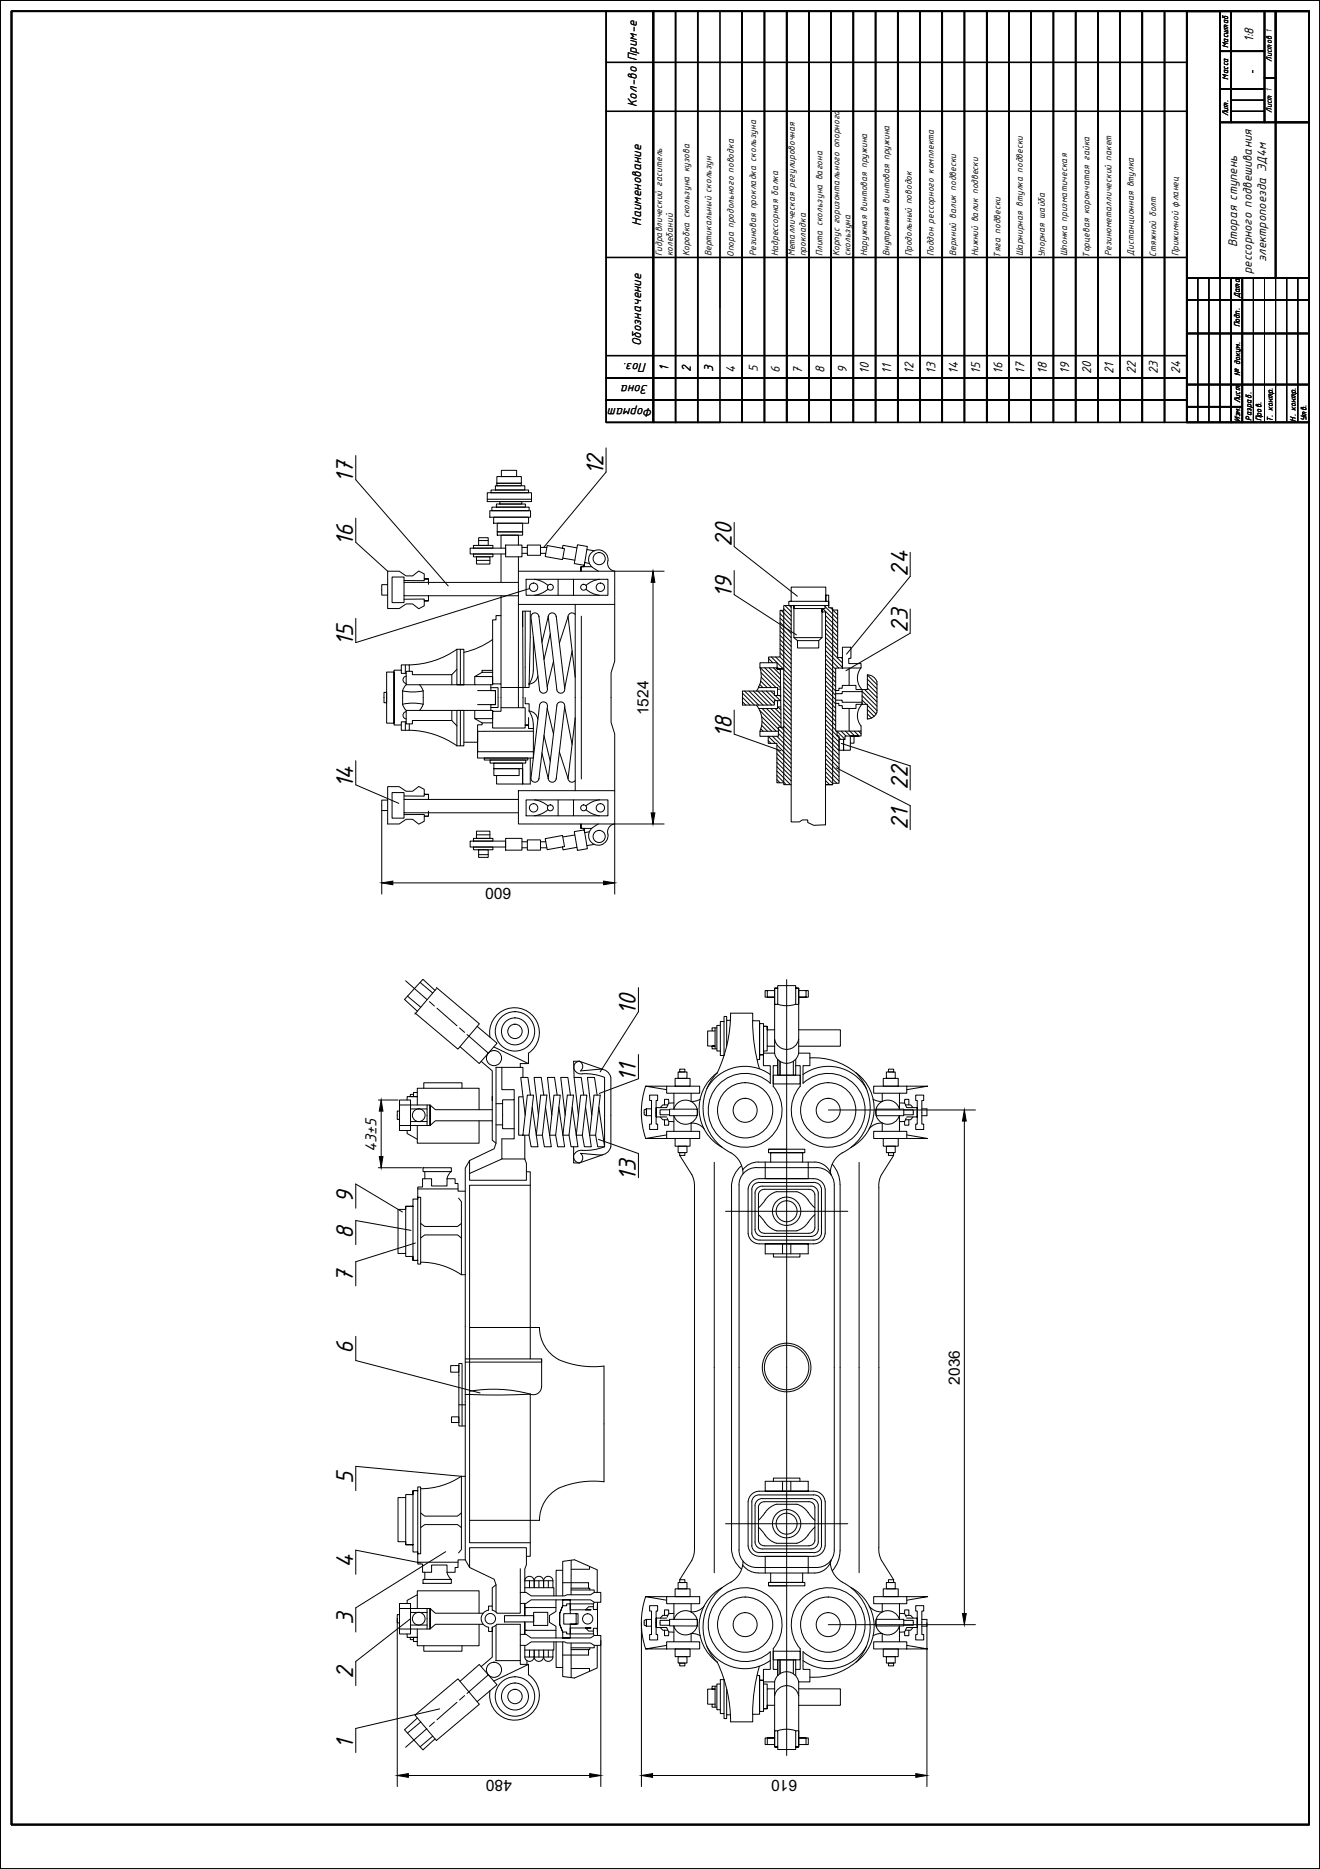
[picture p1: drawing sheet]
<svg xmlns="http://www.w3.org/2000/svg" width="594mm" height="841mm" viewBox="0 0 594 841" stroke-linecap="round" stroke-linejoin="round" font-family="sans-serif">
<!-- layer: PDF _PDF _0.3-STAMP -->
<g fill="none" stroke="#000" stroke-width=".72">
<path d="M5 5h584v816h-584zM549 5v120M554 5v50M569 5v50M574 5v120M549 23h20M569 35h5M549 55h40h-15v-50h15h-55h15v120h-15h55M549 40h20M534 135h55M554 125v65M559 125v65"/>
<path d="M534 150h55M534 173h55M534 190h55M534 183h25"/>
</g>
<path d="M589 5v185" fill="none" stroke="#000" stroke-width=".45"/>
<!-- layer: PDF _PDF _0.25-STAMP -->
<path d="M554 45h15M554 50h15M539 125v65M544 125v65M549 125v65M564 125v65M569 125v65M574 125v65M579 125v65M584 125v65" fill="none" stroke="#000" stroke-width=".45"/>
<!-- layer: PDF _0 -->
<path d="M0 0h594v841h-594z" fill="none" stroke="#000" stroke-width=".45"/>
<g fill="none" stroke="#000" stroke-width=".72">
<path d="M273 5v185h21v-185v185h10M304 5v185h20M314 5v185M324 5v185h210M334 5v185v-185M344 5v185v-185M354 5v185v-185M364 5v185v-185M374 5v185v-185M384 5v185v-185M394 5v185v-185M404 5v185v-185"/>
<path d="M414 5v185v-185M424 5v185v-185M434 5v185v-185M444 5v185v-185M454 5v185v-185M464 5v185v-185M474 5v185v-185M484 5v185v-185M494 5v185v-185M504 5v185v-185M514 5v185v-185M524 5v185v-185"/>
<path d="M534 5v185v-185M273 28h261M273 50h261M273 116h261M273 170h21h-21M273 160h261M294 170h10h-10M304 170h20h-20M324 170h210h-210M273 180h21h-21M294 180h10h-10M304 180h20h-20"/>
<path d="M324 180h210h-210"/>
</g>
<!-- layer: 0 -->
<g fill="none" stroke="#000" stroke-width=".45">
<path d="M324 98v41M160 205v11l42 48M223 219h13v2h-13zM224 217h11v2h-11zM224 214h11v3h-11zM226 212h7v2h-7zM273 202v10l-28 34M160 233v11l14 13M219 222h20v4h-20zM219 225h20M220 230h19v3h-19zM221 221h17v1h-17z"/>
<path d="M221 228h17v2h-17zM222 233h16v2h-16zM223 227h13v1h-13zM224 239h11v2h-11zM224 235h11v4h-11zM225 226h10v1h-10zM330 235v11l29 22M174 257v17h6l3-2h3l2 2 3-1v-3h2v-2v2h-2h-9M174 257h6l3 2h3l2-2 3 1v3h2v2v-2h-2h-9M212 247h16v2h-16zM213 245h9v2h-9zM213 249h9v2h-9z"/>
<path d="M214 251h6v3h-6zM214 252h6M215 242h5v3h-5zM215 243h5M225 249v13M228 245h7v6h-7zM233 257h44v15h-44zM233 245v-4h-8v6M233 251v6M235 246h2M235 249h2M246 246h-3v4h-6v-5h6v4h3"/>
<path d="M253 251l6 1M260 247l-7-2v2h1l-1 5-8-2 1-5 7 2M264 247v-1l-4-1-2 9h5v-1v2h-2v2v-2h5M268 248l-4-1-1 6 2 1M269 257a5 5 0 0 1-4-4 5 5 0 0 1 2-5 5 5 0 0 1 5 1 5 5 0 0 1 1 5 4 4 0 0 0 4 3h22M330 257v11l28 18M410 249v10l-29 35M174 263h-2v5h2M182 262v-2h-6v11h6v-3M225 277h-2v2h-1v24M225 268v40M233 262h-51v6h51"/>
<path d="M233 272v46M235 275h4l-1 34h-2M236 275v34h-11M237 261h37v7h-37zM238 265l-78 24v-11M241 261l3 1 3 1M243 277l3 33a1.8 1.8 0 0 1-1 2 1.8 1.8 0 0 1-2-2l-4-33a1.8 1.8 0 0 1 2-1 1.8 1.8 0 0 1 2 1M247 265l-3 2-3 1M247 277l4 33a1.8 1.8 0 0 0 2 2 1.8 1.8 0 0 0 1-2M247 277l-3 12M247 277a1.8 1.8 0 0 1 2-1 1.8 1.8 0 0 1 1 1M250 277l4 33"/>
<path d="M251 261v7M256 277l3 28M256 277l-4 12M258 261v7M259 276a1.8 1.8 0 0 0-2 0 1.8 1.8 0 0 0-1 1M259 272v84M262 277v74M264 265l3 2 3 1M270 261l-3 1-3 1M277 272v25l-2 6v22l2 5v26M294 262v104M351 278l5 5"/>
<path d="M351 276l5 5M352 275l4 4M353 275h-2v21h-5v2h4v3h3h-3h1h-1h1M353 274l3 3M353 272l3 3M355 272h-2v81h3M355 272l1 1M356 271v-7h16v7v-3h1v4h-2h2v-1h-18v1h2v2v-2h14v2h-1v1v-1h-13v13h13v-12h2v96h-6l-2-1v-1h-3l-1 1h-4v-98M370 274l7 7M371 273l6 6M372 279l5 6M372 277l5 6"/>
<path d="M373 272v1M373 272v2h2v79h-3h3M374 274l3 3M375 275h2v21h2v5v-10h4v5h-1v3h6v2h-12v28h1v2h1v21h-3M377 275h.1M410 274v11l-29 17M182 299v4M206 292l-10 5-6 2h-6M206 292v16h3h-26v-5M206 292h3v16h5M207 292v16M222 288l-6 3-7 3"/>
<path d="M235 282v-7v43M240 287v15l-2 6a4 4 0 0 0 4-4M248 285l-3 12M249 298l-3 11M257 293l-3 17M346 298h-4v3h8M346 296l2 2M347 296l6 5M349 296l7 7M351 296l5 5M351 294l5 5M351 292l5 5"/>
<path d="M351 290l5 5M351 288l5 5M351 286l5 5M351 284l5 5M351 282l5 5M351 280l5 5M357 287l2 1h9l2-1M359 288v4h9v-4M372 299l4 4M372 293l7 7M372 291l7 7M372 289l5 5"/>
<path d="M372 287l5 5M372 285l5 5M372 283l5 5M372 281l5 5M372 297l4 4M372 295l5 6M379 296h.1M181 302v-3h3v3M181 311h5h4M181 317l2 3M181 311v6l5-1 4 1M183 308l-2 3"/>
<path d="M183 304a1.7 1.7 0 0 0-2 2 1.7 1.7 0 0 0 2 2M189 308l1 3M190 317l-1 3M190 311v6M203 304v4M203 320v4M206 301l-3 3h-17v-2h-3v1h-2v-1h-4v12v-12h-3v12v-2h-1v4h1v-2v11h3v-11v12h4v-1h2v1h3v-2h17l3 3M207 320v16M214 320h-5v16h-3M215 317h8v-3v3h-2v3M217 303l-3 1M221 309h3v9h-3"/>
<path d="M221 308v3h2v3v-3h-8M222 302h-5v1h5v1h-8v4h8v-4v4h3v12h-3v3v-3h-8v3h8v2h-5v1h-2v12v-9v5h-6M225 318h11v10h-14v-3M236 314v3h2v3M246 319l3 11M254 318a1.8 1.8 0 0 0-1-2 1.8 1.8 0 0 0-2 1l-4 33M254 318l-4 33M254 318l3 17M330 320v10l22 8M334 316l2 1M334 314l4 3M334 312l6 5"/>
<path d="M335 311l6 6M337 311l6 6M339 311l6 6M340 317a11 11 0 0 1 2 12M341 311l6 6M341 309h9v4M342 320l14 14M342 308l1 1M342 300a12 12 0 0 1-2 11M342 301l9 9M342 306l3 3M343 303l6 6"/>
<path d="M343 305l4 4M343 311l6 5M343 319l13 13M344 301l7 7M345 311l4 4M345 319l7 6M346 301l5 5M347 311l2 2M347 319l4 4M348 301l3 3M349 319l2 2M349 313l2 2"/>
<path d="M350 300l1 1M350 315v4h-8M350 318h1M350 310h1M350 318l1 1M351 301v1M351 313v1M351 301l1 26M351 313h-2v-2h-15v6h15v-2h2M353 319l3 3M353 317l3 3M353 315l3 3"/>
<path d="M353 313l3 3M353 311l3 3M353 309l3 3M353 307l3 3M353 305l3 3M353 303l3 4M353 301l3 4M372 300l4 5M372 320l4 5M372 318l4 5M372 316l4 5M372 314l4 5"/>
<path d="M372 312l4 5M372 310l4 5M372 308l4 5M372 306l4 5M372 304l4 5M372 302l4 5M376 312h3v-1h9v5h-9v-1h-3M376 311h2v-1h1v-2h6v2h3v1M382 301v7M382 319v10M387 301a7 7 0 0 0 1 9h2v-6l5 4M388 316v1h-3v2h-6v-1h-1v-1h-2"/>
<path d="M388 315l2 2M388 313l7 7M388 311l7 7M389 310l6 6M390 304a5 5 0 0 1 5 3v13a5 5 0 0 1-5 3M390 319l3 3M390 317l4 4M390 310l5 4M390 308l5 4M390 306l5 4M182 325v4M183 320a1.7 1.7 0 0 0-2 2 1.7 1.7 0 0 0 2 2"/>
<path d="M183 325v-5h26h-3v16M184 329h6l6 2 10 5M184 326v3h-3v-3M214 323l3 2M238 323v3h-2h2v2h2M240 329h-25M242 324a4 4 0 0 0-4-4l2 5v16h-25v-3h25M244 339l3 11M245 331l3 12M252 338l4 12M259 323l-3 27M342 328l1 1"/>
<path d="M343 326l2 3M343 323l6 6M343 325l4 4M346 333l1 2M348 331l8 9M350 339l6 7M350 337l6 7M350 335l6 7M350 331l6 7M350 329h-8v2h4l3 4M350 330l6 6M353 327h-3v4h-4v4h4v17h3"/>
<path d="M353 327l3 3M353 325l3 3M353 323l3 3M353 321l3 3M372 326l6 7M372 324l4 4M372 340l6 6M372 338l6 6M372 336l6 6M372 334l6 6M372 332l6 6M372 330l6 6"/>
<path d="M372 328l6 6M372 322l4 5M377 329l3 4M379 329l2 2M379 335l31 10v11M381 329l2 2M382 329l3 2M384 331v3h-1M384 329l3 2h-4v7h-3v-5v5h-2v-5h2v-2h8v-2M386 329l2 1M388 327v2h-11M390 324v-7h-2a7 7 0 0 0-1 10"/>
<path d="M390 323h1M390 321l2 2M160 342v11l20 9M182 360v-3h-6v11h6v-2M182 358h9v-1h2v3v-3h-2v-2l-3-1-2 2h-3l-3-2h-6v17h6l3-2h3l2 2 3-1v-3h2v-2M218 341h20v1h-20zM221 342h16v1h-16zM222 343h13v3h-13zM222 346h12v3h-12zM233 356h44v15h-44zM233 360h-51v6h51M237 360h37v7h-37z"/>
<path d="M239 341v12h-4v-7v7h-12v-4M241 360l3 1 3 2M243 350a1.8 1.8 0 0 1-2 2 1.8 1.8 0 0 1-2-2l4-33a1.8 1.8 0 0 1 2-1 1.8 1.8 0 0 1 1 2l-3 33M250 350a1.8 1.8 0 0 1-1 2 1.8 1.8 0 0 1-2-2M251 360v7M256 350a1.8 1.8 0 0 0 1 2 1.8 1.8 0 0 0 2-1M258 360v7M270 360l-3 1-3 2M350 349l4 4M350 347l6 6M350 345l6 6M350 343l6 6"/>
<path d="M350 341l6 7M350 351l1 1M372 351l1 2M372 349l3 4M372 347l5 5M372 345l6 6M372 343l6 7M372 341l6 7M376 346l34 17v10M172 365v37M174 360h-2v5h2M193 366v1h-2h-9"/>
<path d="M212 378h16v3h-16zM213 377h9v1h-9zM214 374h6v3h-6zM214 376h6M228 377h7v6h-7zM235 379h2M246 379h-3v4h-6v-5h6v3h3M247 364l-3 2-3 1M259 376l-6 1M264 364l3 2 3 1M265 374l-2 1 1 6 4-1M266 373h-5v-2v2h2v2v-2l-5 1 2 9 4-1v-1"/>
<path d="M269 371a5 5 0 0 0-4 3 5 5 0 0 0 2 6 5 5 0 0 0 5-1 5 5 0 0 0 1-5 4 4 0 0 1 4-3M277 371h22M277 371v31M177 397h95M213 381h9v1h-9zM215 382h5v4h-5zM215 385h5M235 381h2M253 381l-7 1-1-5 8-1 1 5h-1v1l7-1M183 441l9 9M183 448l6 5M189 442l6 5"/>
<path d="M193 451l3 2M196 446l-6-5-8 9 6 5M196 444l20 17-10 11-19-16M196 445l-9 11M197 454l9 8M287 444v11l-17 27M327 459v-2h-1v18h-2v-15h2M329 456h10v3h3v18v-2h2h-2v-14h2v1h1v1v-1h-1v12v-1h1v-2M329 456a63 63 0 0 1-6 27M329 459h-2v12M339 459l1 12 2 10M345 446v3h4h-5v-3h5"/>
<path d="M350 452l4 1 4-1M354 441v349M359 446h5v3h-5h4v-3M207 463l2 2M210 466l10 8-4 5-9-8M215 462l9 7-4 5M217 478l5 4v13v-2M221 467a11 11 0 0 1 15-13 11 11 0 0 1 2 20v5l-16-8M238 479h-4v1M261 478h-3v7M261 478l10 3M261 478a2.5 2.5 0 0 1 0 4"/>
<path d="M261 478a3 3 0 0 0-2 4 3 3 0 0 0 4 1l5 1 4 1v31l-7 2a7 7 0 0 0-7 1 2.4 2.4 0 0 0 1 3 2.4 2.4 0 0 0 3 1 2.5 2.5 0 0 0-1-4l9 1a5 5 0 0 0 5-4M287 475v10l-17 7M320 464h-2v7h4h-2v1h3M322 463v9M323 463h-3v1h2M324 461h-1v12h1M342 477h-1M349 468a5 5 0 0 0 5 4 5 5 0 0 0 5-4M349 474a5 5 0 0 0 5 4 5 5 0 0 0 5-4M349 468v-23h1h-1v7h1v-8h8v8h1v-7h-1h1v23M349 474h-5v6h3v7a17 17 0 0 0-28 9 17 17 0 0 0 20 20 17 17 0 0 0 9-27v-9h2M349 463h-4v8h4"/>
<path d="M349 468v6M351 478v6M357 478v6M358 477v7h-8v-7v7h10v4h-12v-4h2M359 474h6v6h-4v7a17 17 0 0 1 28 9 17 17 0 0 1-20 20 17 17 0 0 1-9-27v-9h-2M359 463h19v8h-19M359 468v6M364 476a27 27 0 0 1 25 11 23 23 0 0 1-10 32M170 495h9M172 500v20M180 497h5v-2h-5v14h5v-3h-5M180 500h-1v4h1"/>
<path d="M185 499h7M188 497v-7h28v9M188 492h-2v1v-1h-1v1h3h-5v2M191 490v-3h17v3M192 497v9M222 495v18l1 1M222 499h-26l-2-2v5v-5h-9v9h9v-4v4l2-2h26M223 497h3M226 480v10h5v5h-5v13h5v4h-5v10h10M231 495v13M234 480h-11v34l-1 3-11 5v9h26v-8l-1-1M234 480h1v5"/>
<path d="M235 494h-2v17h2l2-18h3l-2 18h-3M239 493l-1-8h-4l2 17M240 498l2 18h-3l-1-5M243 493h3l-2 18h-3zM245 493l-1-8h-4l2 17M246 498l2 18h-3l-1-5M249 493h3l-2 18h-3zM251 493l-1-8h-4l2 17M252 498l2 18h-3l-1-5M255 493h3l-2 18h-3zM257 493l-1-8h-4l2 17M258 498l2 18h-3l-1-5"/>
<path d="M261 493h3l-2 18h-3zM263 493l-1-8h-4l2 17M264 498l2 18h-3l-1-5M267 493h3l-2 18h-3zM269 493l-1-8h-4l2 17M270 498l2 18h-3l-1-5M270 481a5 5 0 0 1 5 4M270 481l-9 1M275 485v31M291 489l-2 6v6v7l2 4M293 499h-2v2v-2a1.7 1.7 0 0 0-1 2 1.7 1.7 0 0 0 1 1v-1v1h2M300 489h15v3h-15z"/>
<path d="M300 489h-9l9 1M301 497h-3l-1 1M301 496v-1h-2v2M301 499h13v3h-13zM301 499h-4v3h4M303 492v7a5 5 0 0 1 9-3 5 5 0 0 1 0 9 5 5 0 0 1-9-3M303 496h-2l-1 2h-5v3v-6h1v-2h-4v2h1v11h-1v2h4v-2h-1v-5v2h5M304 485h7v4h-7zM305 482h4v3h-4zM306 481h2v1h-2zM311 492v4l4-1M323 483a20 20 0 0 0 2 33"/>
<path d="M323 483a23 23 0 0 0 8 37 11 11 0 0 1 3 8M347 484a20 20 0 0 0-29 6M361 484a20 20 0 0 1 29 6M373 499h66M385 483a20 20 0 0 1-2 33M393 489h15v3h-15zM394 499h13v3h-13zM397 492v4l-4-1M398 485h6v4h-6zM399 482h4v3h-4zM400 481h2v1h-2zM405 492v7a5 5 0 0 0-9-3 5 5 0 0 0 0 9 5 5 0 0 0 9-3v7"/>
<path d="M405 496h2l1 2h5v3v-6h-1v-2h4v2h-1v11h1v2h-4v-2h1v-5v2h-5M407 499h4v3h-4M407 496v-1h2v2M408 497h2l1 1M408 489h10l-10 1M415 499h2v3h-2M183 509v1l5 3M185 505h7M216 504v10h-28v-8M223 506h3M236 511v11M258 516v7h3l10-3"/>
<path d="M269 513l18 6v11M297 503l1 1h3M299 504v2h2v-1M300 509h15v3h-15zM300 511l-9 1h9M300 503l1 2h2M303 502v7M304 512h7v4h-7zM305 516h4v3h-4zM306 520l6 9 1 5v164l-2 4-5 9M306 519h2v1h-2zM317 508a7 7 0 0 0-6-3v4"/>
<path d="M354 517h-8v2h8h-7v4M354 517h8v2h-8h7v4M354 517h-8v2M379 519a11 11 0 0 0-5 9M391 508a7 7 0 0 1 6-3v4M393 509h15v3h-15zM398 512h6v4h-6zM399 516h4v3h-4zM400 519h2v1h-2zM402 520l-5 9-1 4-1 164 2 5 5 9M408 503l-1 2h-2M408 511l10 1h-10"/>
<path d="M409 504v2h-2v-1M411 503l-1 1h-2M434 504v222M170 525h20M188 535h18M190 525h13v2h-13zM191 527v3M203 527l-2 3M206 539l2 2v33h1M209 536h-3v-3h-1v-3h-4v4h-7v-4h-4v4h-2v5h1v30h-1v-30v1h-2v27h2h-2v-2h-3v-22h3h-3v1h-4v20h4M211 522l-2 4v176l2 3M226 522l-15 6"/>
<path d="M237 527h2v84M239 533h-28v161h28M321 523v185M334 525a12 12 0 0 0-5 9v163a12 12 0 0 0 5 9M337 535v20M341 525a8 8 0 0 0-8 8v165M341 525h26a8 8 0 0 1 8 8v165M341 535l2-1h22a3 3 0 0 1 3 3v16a3 3 0 0 1-3 3h-22a3 3 0 0 1-3-3v-16zM341 523a9 9 0 0 0-7 3M341 523h26M342 532l-3 1-1 2v20l1 2 3 1h24l3-1 1-2v-20l-2-2-2-1M342 532h24"/>
<path d="M344 523v7h10h-12a5 5 0 0 0-5 5M364 523v7h-10h12a5 5 0 0 1 5 5v20a5 5 0 0 1-5 5h-12h10v4h-20v-4h10h-12a5 5 0 0 1-5-5M367 523a8 8 0 0 1 7 6M375 524l2 4 1 5v165l-1 5-2 4M387 523v185M160 544v-11l21 12M185 554l-25-5v11M187 559l-27 9v11M189 551l2 1h15l2-1M189 557l2-1h15l2 1M327 545h55M341 544l5-6 3-2 10 1 3 1 5 6"/>
<path d="M341 547l5 5 3 2h10l3-2 5-5M341 552l1 2 1 1h21l2-1 1-2M341 553v-15l1-2 2-1h20l2 1 1 2v15M352 560v4M356 560v4M189 568l10 1 9 5M348 564v2h12v-2M211 597h32a17 17 0 0 0 16 17l7 1h6v52a34 34 0 0 0-24 5 16 16 0 0 0-5 12h-32M160 601v11l56 15M203 614h4v3h-4zM209 611h35v13a4 4 0 0 1-5 3M244 611v2h-35"/>
<path d="M203 638h4v2h-4zM207 632h2M211 626a63 63 0 0 1 28 1M239 627v73h-2M239 627h-30M160 660l48 4M160 660v11M208 642v-28h-1v28h2M183 674h-4v20h4v1h3h-3v-22h3v-2h2h-2v27h2v1v-30h1v30h-1v5h2v4h4v-4h7v4h4v-3h1v-3h3M208 664l-9 4-10 2M209 664h-1v33l-2 2M337 676v20"/>
<path d="M337 676a5 5 0 0 1 5-5h12h-10v-4h20v4h-10h12a5 5 0 0 1 5 5v20a5 5 0 0 1-5 4h-12h10v8M341 675l1-1h23a3 3 0 0 1 3 3v17a3 3 0 0 1-3 3h-22a3 3 0 0 1-3-3v-17zM342 677l2-1h20h2l1 2v15l-1 2-2 1h-20l-2-1-1-2v-15zM342 673h-2l-2 2v21M342 673h24M348 667v-2h12v2M352 667v4M356 667v4M366 673h2l2 2v21M189 687l2-1h15l2 1M189 681l2 1h15l2-1M201 698l-41 26v10"/>
<path d="M327 686h55M333 697a8 8 0 0 0 8 8M337 696a5 5 0 0 0 5 4h12h-10v8M338 695l1 3 2 1h25l3-1 1-3M341 687l3 4M341 684l5-5 3-2h10l3 2 5 5M344 691l3 2 2 1h10l2-1 3-2M367 687l-3 4M375 697a8 8 0 0 1-8 8h-26M188 718l-5 2v2M188 703h18M189 703l-29-5v10"/>
<path d="M190 711h13v1h-13zM191 708v3M201 707l2 4M223 713l-1 1v9M234 706v20h-10M234 717h3l2 1h27l1-1h3v4h-3l-1-1h-13h4v2h-2v1h-2l-1 3v3v-3l1-3v-3h-3v5l-3 2v3l3 2v5h3v-3l-1-3v-2v2l1 3h2v1h2v2h-4h13l1-1h3v4h-3l-1-1h-11h-1h-15l-2 1h-3M236 717v-3h13v4M236 714v-3h4v3v-3h5v3v-3h4v3M238 711v3M243 711v3M247 711v3M249 711a2.1 2.1 0 0 0-2-2 2.1 2.1 0 0 0-2 2 2.1 2.1 0 0 0-2-2 2.1 2.1 0 0 0-3 2 2.1 2.1 0 0 0-2-2 2.1 2.1 0 0 0-2 2l1-15h-26v9l11 6 1 2v12"/>
<path d="M250 720h-11l-2 2h-3M253 707h-3v11M253 712h12v3M257 715h10v2M257 715h8M257 702v16M265 705v1h-8M269 717v-11l-10-4-6 1v15M291 718l-2 7v6v6l2 5M300 718h15v4h-15zM300 718h-9l9 2M304 715h7v3h-7z"/>
<path d="M305 712h4v3h-4zM306 711h2v1h-2zM325 714a20 20 0 0 0-2 34 62 62 0 0 1 6 27h10v-4h3v-17v2h2h-2v14h2v-1h1v-2v2h-1v-12v1h1v2M334 702a12 12 0 0 1-8 11 23 23 0 0 0-3 35M346 712v2h8M347 708v4h7h-8v2h8M361 708v4h-7h8v2h-8M374 702a11 11 0 0 0 5 10M374 702a8 8 0 0 1-7 6h-26a9 9 0 0 1-7-4M379 712a22 22 0 0 1 12 25 22 22 0 0 1-21 17l-6 1M383 714a20 20 0 0 1 2 34M393 718h15v4h-15z"/>
<path d="M398 715h6v3h-6zM399 712h4v3h-4zM400 711h2v1h-2zM408 718h10l-10 2M179 728v2h1M179 728v76M180 724h5v-2h-5v13h5v-2h-5M180 727h-1v1M183 735v2h5h-3v1h1v-1v2h2M185 728v5h9v-5v5l2-2h21M185 731h7M185 726h7"/>
<path d="M185 728l-25 20v11M188 724v-8h28v10M192 724v9M216 731v10h-28v-8M217 726h-21l-2-2v4v-4h-9v4M223 731v16M224 731l-2 1M224 726l-2-1v-2h-2v2a4 4 0 0 0-3 3 4 4 0 0 0 3 4v2h2v-2v14l-5 4M224 731h10v18h4M227 727h13v3h-13zM234 735h3l2 2h11M236 735v-5v5"/>
<path d="M236 722v5v-5M236 734h14M236 723h14M240 726h7v5h-7zM249 739v4h-13v-3M250 739v11h3M253 739v15l6 1 10-4v-11M257 735h10v1M257 739v16M259 726v5h-5v-5h6v5h-3v4v-2h9h-2l1 1h2M267 722v2h2v-3v15v-3h-2v2M267 723h-2l-1 1h2h-9v-2v4"/>
<path d="M267 721v1h-10M270 738v66M289 730v74M293 729h-2v1v-1h-1v2l1 1v-2v2h2M297 732l1 2h3M299 734v2h2v-2M300 739h15v3h-15zM300 728h-5v2v-5h1v-2h-4v2h1v11h-1v2h4v-2h-1v-6v2h5l1 2h2M301 727h-3l-1 1M301 726v-2h-2v3M301 729h13v3h-13zM301 729h-4v2h4"/>
<path d="M303 726h-2l-1 2M303 722v7M303 729a5 5 0 0 1 9-3 5 5 0 0 1 0 9 5 5 0 0 1-9-3v7M311 735l4 1M311 722v3a7 7 0 0 0 6-2M311 735v4M373 731h66M393 739h15v3h-15zM394 729h13v3h-13zM397 735l-4 1M397 722v3a7 7 0 0 1-6-2M397 735v4"/>
<path d="M405 729a5 5 0 0 0-9-3 5 5 0 0 0 0 9 5 5 0 0 0 9-3v7M405 726h2l1 2M405 722v7M407 729h4v2h-4M407 726v-2h2v3M408 727h2l1 1M408 728h5v2v-5h-1v-2h4v2h-1v11h1v2h-4v-2h1v-6v2h-5l-1 2h-2M409 734v2h-2v-2M411 732l-1 2h-2M415 732h2M415 729h2v75M191 741v2h17v-2"/>
<path d="M207 757l9-8 4 5-10 8M220 754l4 4-9 8M222 756l16-7v5a11 11 0 0 1-2 19 11 11 0 0 1-15-12M223 747h11M236 746a2.1 2.1 0 0 0 2 2 2.1 2.1 0 0 0 2-2 2.1 2.1 0 0 0 3 2 2.1 2.1 0 0 0 2-2 2.1 2.1 0 0 0 2 2 2.1 2.1 0 0 0 2-2M236 743v3h4v-3v3h5v-3v3h4v-3M237 747v2M238 743v3M243 743v3M247 743v3M257 751h8v1M265 742v3h-12"/>
<path d="M265 741v1h-8M267 740v1h-10M300 740l-9 2h9M304 742h7v3h-7zM305 745h4v3h-4zM306 748h2v2h-2zM318 741a20 20 0 0 0 29 6M322 759v9M323 759h-3v1h2h-4v7h2M324 758h-1v11h1M341 754h1M342 750l-2 10-1 11"/>
<path d="M348 742a17 17 0 0 0-10-27 17 17 0 0 0-19 21 17 17 0 0 0 28 7v8h-3v6h5M348 742v9h2M349 757a5 5 0 0 1 5-5 5 5 0 0 1 5 5M349 760h-4v7h4M349 757v6M350 747h-2v-4h12v4h-10v7v-7h8v7M351 747v6M357 747v6M359 760h19v7h-19M359 757v6M360 742a17 17 0 0 1 10-27 17 17 0 0 1 19 21 17 17 0 0 1-28 7v8h4v6h-6M360 742v9h-2"/>
<path d="M390 741a20 20 0 0 1-29 6M398 742h6v3h-6zM399 745h4v3h-4zM400 748h2v2h-2zM408 740l10 2h-10M187 772l19-17 10 12-20 16zM188 773l-6 5 8 9 6-5M189 775l-6 5M192 778l-9 8M196 775l-3 2M198 769l-38 9v11M206 766l-9 8"/>
<path d="M209 763l-2 2M322 767h-2v1h3M326 771h-2v-15h2v17h1v-1M327 760v12h2M349 763a5 5 0 0 1 5-4 5 5 0 0 1 5 4M349 763v23h1h-1v-7h1v8h8v-8h1v7h-1h1v-23M350 779l4-1 4 1M184 799h81M195 781l-6 5M294 799h118M345 785v-3h4h-5v3h5M359 785h5v-3h-5h4v3"/>
<circle cx="270" cy="251" r="2.7"/>
<circle cx="240" cy="264" r="1.9"/>
<circle cx="248" cy="264" r="1.3"/>
<circle cx="263" cy="264" r="1.3"/>
<circle cx="270" cy="264" r="1.9"/>
<circle cx="240" cy="364" r="1.9"/>
<circle cx="248" cy="364" r="1.3"/>
<circle cx="263" cy="364" r="1.3"/>
<circle cx="270" cy="376" r="2.7"/>
<circle cx="270" cy="364" r="1.9"/>
<circle cx="222" cy="476" r="3"/>
<circle cx="232" cy="464" r="6"/>
<circle cx="232" cy="464" r="3"/>
<circle cx="232" cy="464" r="9"/>
<circle cx="335" cy="500" r="12"/>
<circle cx="335" cy="500" r="5"/>
<circle cx="373" cy="500" r="12"/>
<circle cx="373" cy="500" r="5"/>
<circle cx="188" cy="502" r="2.9"/>
<circle cx="354" cy="545" r="6"/>
<circle cx="354" cy="545" r="5"/>
<circle cx="354" cy="615" r="10"/>
<circle cx="354" cy="615" r="11"/>
<circle cx="354" cy="686" r="6"/>
<circle cx="354" cy="686" r="5"/>
<circle cx="188" cy="728" r="2.9"/>
<circle cx="221" cy="728" r="2.3"/>
<circle cx="264" cy="728" r="2.3"/>
<circle cx="335" cy="731" r="12"/>
<circle cx="335" cy="731" r="5"/>
<circle cx="373" cy="731" r="12"/>
<circle cx="373" cy="731" r="5"/>
<circle cx="222" cy="751" r="3"/>
<circle cx="232" cy="763" r="6"/>
<circle cx="232" cy="763" r="3"/>
<circle cx="232" cy="763" r="9"/>
</g>
<path d="M294 257l1 5h-2zM293 366h2l-1 5zM172 397l5-1v2zM272 396l5 1-5 1zM172 495v5h-1zM434 499l1 5h-2zM171 520h1v5zM433 726h2l-1 5zM179 799l5-1v2zM265 798l5 1-5 1zM289 799l5-1v2zM412 798l5 1-5 1z" fill="#000" stroke="#000" stroke-width=".45"/>
<g fill="#000">
<circle cx="238" cy="308" r=".2"/>
<circle cx="341" cy="309" r=".2"/>
<circle cx="388" cy="317" r=".2"/>
</g>
<g font-size="11.8">
<text x="272" y="214" transform="rotate(-90 272 214)">12</text>
<text x="159" y="217" transform="rotate(-90 159 217)">17</text>
<text x="159" y="246" transform="rotate(-90 159 246)">16</text>
<text x="329" y="246" transform="rotate(-90 329 246)">20</text>
<text x="409" y="259" transform="rotate(-90 409 259)">24</text>
<text x="329" y="269" transform="rotate(-90 329 269)">19</text>
<text x="409" y="285" transform="rotate(-90 409 285)">23</text>
<text x="159" y="291" transform="rotate(-90 159 291)">15</text>
<text x="329" y="332" transform="rotate(-90 329 332)">18</text>
<text x="159" y="355" transform="rotate(-90 159 355)">14</text>
<text x="409" y="356" transform="rotate(-90 409 356)">22</text>
<text x="409" y="373" transform="rotate(-90 409 373)">21</text>
<text x="286" y="457" transform="rotate(-90 286 457)">10</text>
<text x="286" y="487" transform="rotate(-90 286 487)">11</text>
<text x="286" y="531" transform="rotate(-90 286 531)">13</text>
<text x="159" y="541" transform="rotate(-90 159 541)">9</text>
<text x="159" y="557" transform="rotate(-90 159 557)">8</text>
<text x="159" y="577" transform="rotate(-90 159 577)">7</text>
<text x="159" y="610" transform="rotate(-90 159 610)">6</text>
<text x="159" y="668" transform="rotate(-90 159 668)">5</text>
<text x="159" y="706" transform="rotate(-90 159 706)">4</text>
<text x="159" y="731" transform="rotate(-90 159 731)">3</text>
<text x="159" y="755" transform="rotate(-90 159 755)">2</text>
<text x="159" y="787" transform="rotate(-90 159 787)">1</text>
</g>
<text font-size="7.8" x="170" y="518" transform="rotate(-90 170 518)">43±5</text>
<g font-size="7">
<text x="292" y="322" transform="rotate(-90 292 322)">1524</text>
<text x="230" y="399" transform="rotate(-180 230 399)">600</text>
<text x="432" y="623" transform="rotate(-90 432 623)">2036</text>
<text x="230" y="801" transform="rotate(-180 230 801)">480</text>
<text x="359" y="801" transform="rotate(-180 359 801)">610</text>
</g>
<g font-size="6.2">
<text x="564" y="19" transform="rotate(-90 564 19)">1:8</text>
<text x="287" y="48" transform="rotate(-90 287 48)">Кол-во Прим-е</text>
<text x="289" y="102" transform="rotate(-90 289 102)">Наименование</text>
<text x="289" y="156" transform="rotate(-90 289 156)">Обозначение</text>
<text x="291" y="163" transform="rotate(-180 291 163)">Поз.</text>
<text x="301" y="167" transform="rotate(-90 301 167)">1</text>
<text x="311" y="167" transform="rotate(-90 311 167)">2</text>
<text x="321" y="167" transform="rotate(-90 321 167)">3</text>
<text x="331" y="168" transform="rotate(-90 331 168)">4</text>
<text x="341" y="167" transform="rotate(-90 341 167)">5</text>
<text x="351" y="168" transform="rotate(-90 351 168)">6</text>
<text x="371" y="168" transform="rotate(-90 371 168)">8</text>
<text x="381" y="168" transform="rotate(-90 381 168)">9</text>
<text x="292" y="173" transform="rotate(-180 292 173)">Зона</text>
<text x="361" y="168" transform="rotate(-90 361 168)">7</text>
<text x="391" y="168" transform="rotate(-90 391 168)">10</text>
<text x="401" y="168" transform="rotate(-90 401 168)">11</text>
<text x="411" y="168" transform="rotate(-90 411 168)">12</text>
<text x="421" y="168" transform="rotate(-90 421 168)">13</text>
<text x="431" y="168" transform="rotate(-90 431 168)">14</text>
<text x="441" y="168" transform="rotate(-90 441 168)">15</text>
<text x="451" y="168" transform="rotate(-90 451 168)">16</text>
<text x="461" y="168" transform="rotate(-90 461 168)">17</text>
<text x="471" y="168" transform="rotate(-90 471 168)">18</text>
<text x="481" y="168" transform="rotate(-90 481 168)">19</text>
<text x="491" y="168" transform="rotate(-90 491 168)">20</text>
<text x="501" y="168" transform="rotate(-90 501 168)">21</text>
<text x="511" y="168" transform="rotate(-90 511 168)">22</text>
<text x="521" y="168" transform="rotate(-90 521 168)">23</text>
<text x="531" y="168" transform="rotate(-90 531 168)">24</text>
<text x="294" y="184" transform="rotate(-180 294 184)">Формат</text>
</g>
<g font-size="6.1">
<text x="557" y="111" transform="rotate(-90 557 111)">Вторая ступень</text>
<text x="570" y="118" transform="rotate(-90 570 118)">электропоезда ЭД4м</text>
<text x="563" y="123" transform="rotate(-90 563 123)">рессорного подвешивания</text>
</g>
<g font-size="4.5">
<text x="298" y="115" transform="rotate(-90 298 115)">Гидравлический гаситель</text>
<text x="303" y="115" transform="rotate(-90 303 115)">колебаний</text>
<text x="310" y="115" transform="rotate(-90 310 115)">Коробка скользуна кузова</text>
<text x="320" y="115" transform="rotate(-90 320 115)">Вертикальный скользун</text>
<text x="330" y="115" transform="rotate(-90 330 115)">Опора продольного поводка</text>
<text x="340" y="115" transform="rotate(-90 340 115)">Резиновая прокладка скользуна</text>
<text x="350" y="115" transform="rotate(-90 350 115)">Надрессорная балка</text>
<text x="358" y="115" transform="rotate(-90 358 115)">Металлическая регулировочная</text>
<text x="363" y="115" transform="rotate(-90 363 115)">прокладка</text>
<text x="370" y="115" transform="rotate(-90 370 115)">Плита скользуна вагона</text>
<text x="378" y="115" transform="rotate(-90 378 115)">Корпус горизонтального опорного</text>
<text x="383" y="115" transform="rotate(-90 383 115)">скользуна</text>
<text x="390" y="115" transform="rotate(-90 390 115)">Наружная винтовая пружина</text>
<text x="400" y="115" transform="rotate(-90 400 115)">Внутренняя винтовая пружина</text>
<text x="410" y="115" transform="rotate(-90 410 115)">Продольный поводок</text>
<text x="420" y="115" transform="rotate(-90 420 115)">Поддон рессорного комплекта</text>
<text x="430" y="115" transform="rotate(-90 430 115)">Верхний валик подвески</text>
<text x="440" y="115" transform="rotate(-90 440 115)">Нижний валик подвески</text>
<text x="450" y="116" transform="rotate(-90 450 116)">Тяга подвески</text>
<text x="460" y="115" transform="rotate(-90 460 115)">Шарнирная втулка подвески</text>
<text x="470" y="116" transform="rotate(-90 470 116)">Упорная шайба</text>
<text x="480" y="115" transform="rotate(-90 480 115)">Шпонка призматическая</text>
<text x="490" y="116" transform="rotate(-90 490 116)">Торцевая корончатая гайка</text>
<text x="500" y="115" transform="rotate(-90 500 115)">Резинометаллический пакет</text>
<text x="510" y="115" transform="rotate(-90 510 115)">Дистанционная втулка</text>
<text x="520" y="115" transform="rotate(-90 520 115)">Стяжной болт</text>
<text x="530" y="115" transform="rotate(-90 530 115)">Прижимной фланец</text>
</g>
<g font-size="3.9">
<text x="553" y="22" transform="rotate(-90 553 22)">Масштаб</text>
<text x="572" y="28" transform="rotate(-90 572 28)">Листов 1</text>
<text x="572" y="28" transform="rotate(-90 572 28)">Листов</text>
<text x="553" y="36" transform="rotate(-90 553 36)">Масса</text>
<text x="565" y="33" transform="rotate(-90 565 33)">-</text>
<text x="553" y="52" transform="rotate(-90 553 52)">Лит.</text>
<text x="572" y="51" transform="rotate(-90 572 51)">Лист 1</text>
<text x="572" y="51" transform="rotate(-90 572 51)">Лист</text>
<text x="558" y="134" transform="rotate(-90 558 134)">Дата</text>
<text x="558" y="147" transform="rotate(-90 558 147)">Подп.</text>
<text x="558" y="169" transform="rotate(-90 558 169)">№ докум.</text>
<text x="558" y="182" transform="rotate(-90 558 182)">Лист</text>
<text x="558" y="190" transform="rotate(-90 558 190)">Изм.</text>
<text x="563" y="189" transform="rotate(-90 563 189)">Разраб.</text>
<text x="568" y="190" transform="rotate(-90 568 190)">Пров.</text>
<text x="573" y="190" transform="rotate(-90 573 190)">Т. контр.</text>
<text x="583" y="190" transform="rotate(-90 583 190)">Н. контр.</text>
<text x="588" y="190" transform="rotate(-90 588 190)">Утв.</text>
</g>
</svg>
